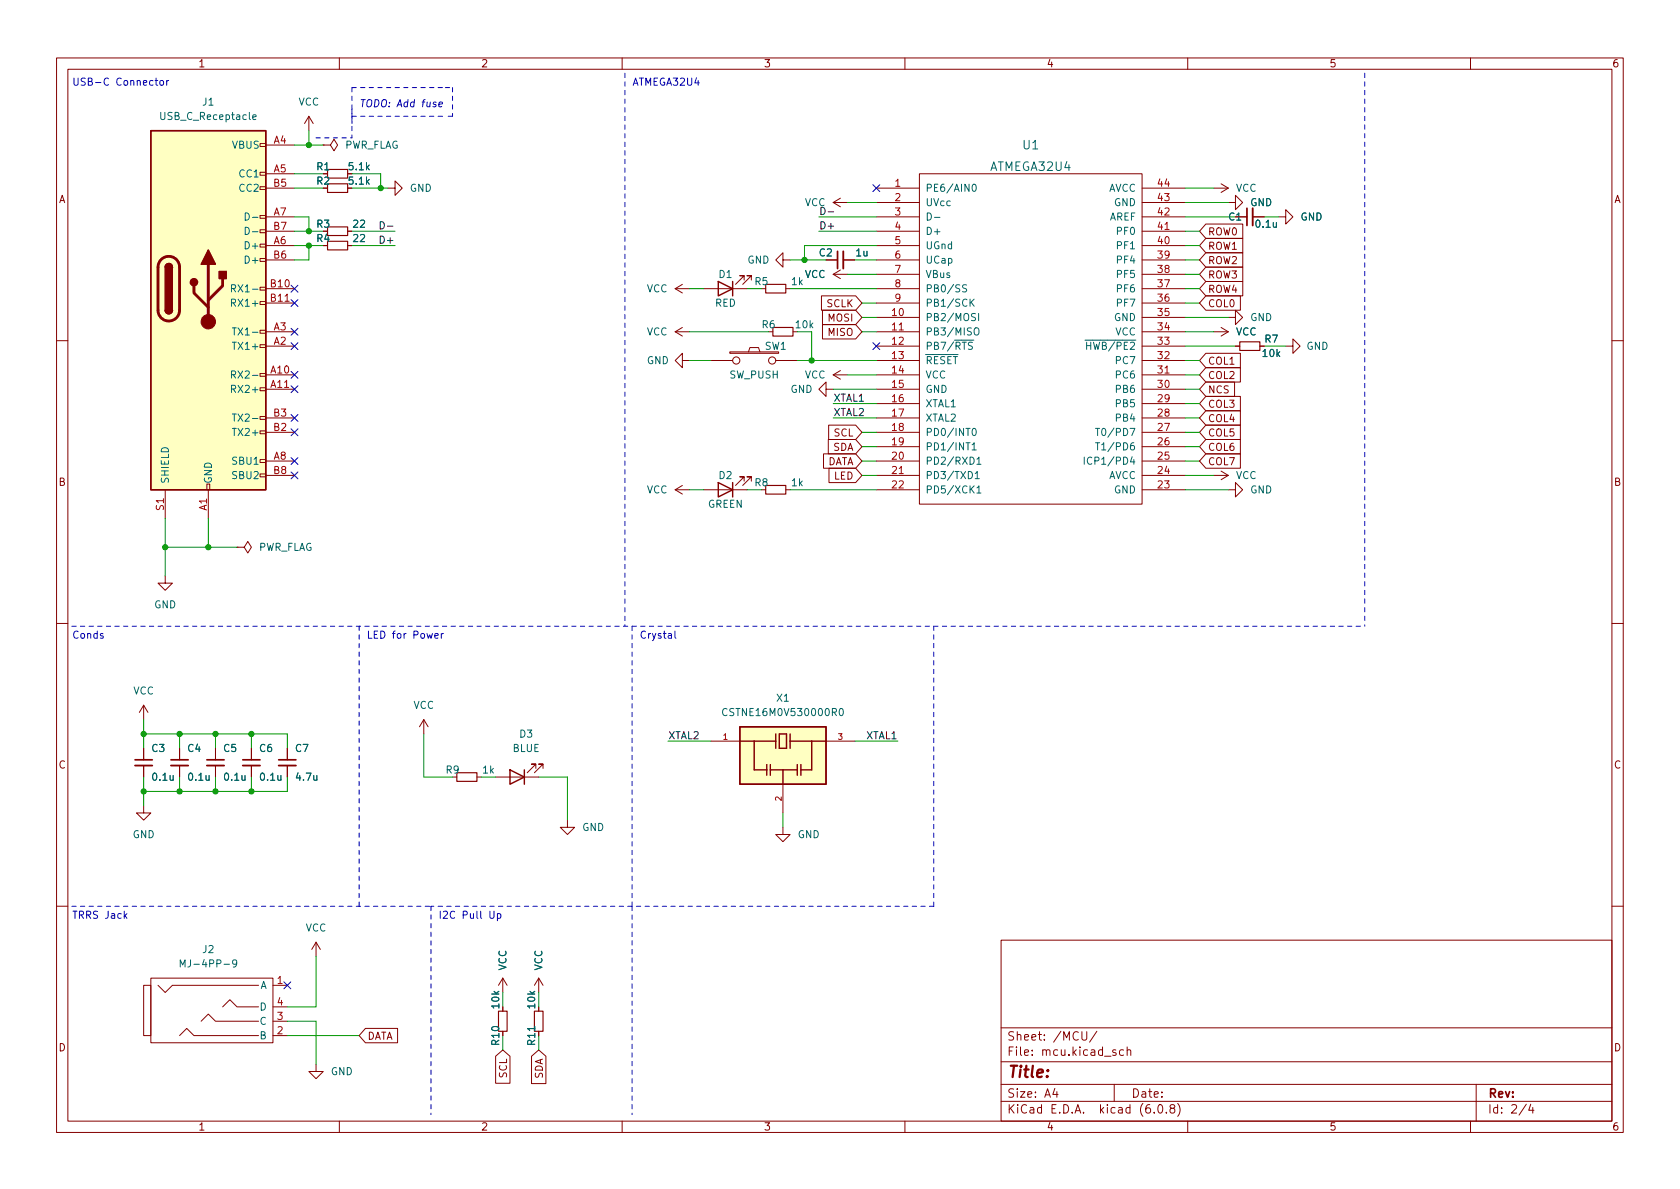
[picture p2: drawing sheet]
<svg xmlns="http://www.w3.org/2000/svg" width="297mm" height="210mm" viewBox="0 0 297 210" stroke-linecap="round" stroke-linejoin="round" font-family="sans-serif">
<g fill="none" stroke="#840000" stroke-width=".18">
<path d="M10 10.2h277v190.1h-277zM12 12.2h273v186.1h-273zM60 10.2v2M110 10.2v2M160 10.2v2M210 10.2v2M260 10.2v2M46 38.1h1v.5h-1zM46 33h1v.5h-1zM46 30.5h1v.5h-1zM46 25.4h1v.5h-1zM47 33.3h5.1"/>
<path d="M47 38.3h5.1M47 25.6h5.1M47 30.7h5.1M54.6 20.6l-.8 1.2M54.6 20.6v2.5M54.6 20.6l.8 1.2M57.1 25.6h1.3l.7-1 .6 1-.6 1.1-.7-1.1M57.1 25.6h.1M57.1 33.3h.8M57.1 30.7h.8M68.6 33.3h1.2v-1.3l1.3 1.3-1.3 1.2v-1.2M147.3 35.8h2.6"/>
<path d="M147.3 35.8l1.3 .8M148.6 35l-1.3 .8M154.9 33.3h7.7M154.9 35.8h7.7M154.9 38.3h7.7M162.6 30.7h39.3v58.4h-39.3zM201.9 33.3h7.6M201.9 35.8h7.6M201.9 38.3h7.6M213.2 39.6h6.5v2.6h-6.5l-1.1-1.3zM214.6 33.3h2.6M215.9 32.5l1.3 .8"/>
<path d="M217.2 35.8h1.2v-1.3l1.3 1.3-1.3 1.3v-1.3M217.2 33.3l-1.3 .7M218.4 38.3h2.1M221.5 38.3h2M226.1 38.3h1.2v-1.2l1.3 1.2-1.3 1.3v-1.3M46 58.4h1v.5h-1zM46 53.3h1v.5h-1zM46 50.8h1v.5h-1zM46 45.7h1v.5h-1zM46 43.2h1v.5h-1zM46 40.6h1v.5h-1zM47 58.7h5.1"/>
<path d="M47 51h5.1M47 53.6h5.1M47 46h5.1M47 40.9h5.1M47 43.4h5.1M57.1 43.4h.8M61.5 40.9h.7M61.5 43.4h.7M119.4 58.7l1.2 .7M119.4 58.7h2.5M119.4 51l1.2 .8M119.4 51h2.5"/>
<path d="M120.6 57.9l-1.2 .8M120.6 50.3l-1.2 .7M124.5 51h7.6M131.6 49.5v-.7h-.8h.8l-1.6 1.5M132.8 49.5v-.7h-.7h.7l-1.5 1.5M138.4 46v-1.3l-1.2 1.3 1.2 1.2v-1.2h1.3M138.9 51h.8M140.2 58.7h.8M145.2 52.3h6.1l1.1 1.3-1.1 1.3h-6.1zM145.4 54.9h5.9l1.1 1.2-1.1 1.3h-5.9zM145.4 57.4h5.9l1.1 1.3-1.1 1.2h-5.9zM146 46h2.1"/>
<path d="M147.3 48.5h2.6M147.3 48.5l1.3 .8M148.6 47.7l-1.3 .8M149.1 46h2M154.9 58.7h7.7M154.9 51h7.7M154.9 56.1h7.7M154.9 53.6h7.7M154.9 48.5h7.7M154.9 46h7.7M154.9 40.9h7.7M154.9 43.4h7.7"/>
<path d="M201.9 58.7h7.6M201.9 51h7.6M201.9 56.1h7.6M201.9 53.6h7.6M201.9 48.5h7.6M201.9 46h7.6M201.9 40.9h7.6M201.9 43.4h7.6M213.2 52.3h6.1v2.6h-6.1l-1.1-1.3zM213.2 44.7h6.5v2.5h-6.5l-1.1-1.2zM213.2 49.8h6.5v2.5h-6.5l-1.1-1.3zM213.2 47.2h6.5v2.6h-6.5l-1.1-1.3z"/>
<path d="M213.2 42.2h6.5v2.5h-6.5l-1.1-1.3zM214.6 58.7h2.6M215.9 57.9l1.3 .8M217.2 56.1h1.2v-1.2l1.3 1.2-1.3 1.3v-1.3M217.2 58.7l-1.3 .7M10 60.2h2M46 76.2h1v.5h-1zM46 73.7h1v.5h-1zM46 68.6h1v.5h-1zM46 66h1v.5h-1zM46 61h1v.5h-1zM47 66.3h5.1"/>
<path d="M47 61.2h5.1M47 68.8h5.1M47 73.9h5.1M47 76.4h5.1M120.6 63.7v-1.2l-1.2 1.2 1.2 1.3v-1.3h1.3M125.7 63.7h3.8M129 62.2h8.7v.3h-8.7zM132.3 62.2l.3-.7h1.5l.3 .7M137.2 63.7h3.8M146 68.8v-1.2l-1.2 1.2 1.2 1.3v-1.3h1.3M146.5 77.7h4.8l1.1 1.3-1.1 1.3h-4.8zM146.5 75.2h4.8l1.1 1.2-1.1 1.3h-4.8z"/>
<path d="M147.3 66.3l1.3 .8M147.3 66.3h2.6M148.6 65.5l-1.3 .8M154.9 66.3h7.7M154.9 61.2h7.7M154.9 63.7h7.7M154.9 68.8h7.7M154.9 71.4h7.7M154.9 73.9h7.7M154.9 76.4h7.7M154.9 79h7.7M201.9 66.3h7.6"/>
<path d="M201.9 61.2h7.6M201.9 63.7h7.6M201.9 68.8h7.6M201.9 71.4h7.6M201.9 73.9h7.6M201.9 76.4h7.6M201.9 79h7.6M213.2 72.6h6.1v2.6h-6.1l-1.1-1.3zM213.2 77.7h6.1v2.6h-6.1l-1.1-1.3zM213.2 75.2h6.1v2.5h-6.1l-1.1-1.3zM213.2 65h6.1v2.6h-6.1l-1.1-1.3zM213.2 62.5h6.1v2.5h-6.1l-1.1-1.3z"/>
<path d="M213.2 70.1h6.1v2.5h-6.1l-1.1-1.2zM213.2 67.6h5.1v2.5h-5.1l-1.1-1.3zM218.4 61.2h.8M222.8 61.2h.7M227.3 61.2h1.3v-1.3l1.3 1.3-1.3 1.3v-1.3M285 60.2h2M29.2 86.6v5.1M36.6 85.6h.5v1h-.5zM36.8 86.6v5.1M41.9 96.8h1.3l.6-1 .6 1-.6 1-.6-1M41.9 96.8h.1M46 83.8h1v.5h-1z"/>
<path d="M46 81.3h1v.5h-1zM47 81.5h5.1M47 84.1h5.1M119.4 86.6h2.5M119.4 86.6l1.2 .8M120.6 85.8l-1.2 .8M124.5 86.6h7.6M131.6 85.1v-.8h-.8h.8l-1.6 1.5M132.8 85.1v-.8h-.7h.7l-1.5 1.5M138.9 86.6h.8M145.6 80.3h5.7l1.1 1.2-1.1 1.3h-5.7zM146.6 82.8h4.7l1.1 1.3-1.1 1.2h-4.7z"/>
<path d="M154.9 86.6h7.7M154.9 81.5h7.7M154.9 84.1h7.7M201.9 86.6h7.6M201.9 81.5h7.6M201.9 84.1h7.6M213.2 80.3h6.1v2.5h-6.1l-1.1-1.3zM214.6 84.1h2.6M215.9 83.3l1.3 .8M217.2 86.6h1.2v-1.3l1.3 1.3-1.3 1.3v-1.3M217.2 84.1l-1.3 .7M10 110.2h2"/>
<path d="M29.2 101.8v1.3h1.3l-1.3 1.3-1.3-1.3h1.3M285 110.2h2M25.4 124.7v2.5M25.4 132.3v2.1M25.4 135.4v2M25.4 124.7l-.8 1.3M25.4 124.7l.8 1.3M31.7 132.3v2.1M31.7 135.4v2M38.1 132.3v2.1M38.1 135.4v2M44.4 132.3v2.1"/>
<path d="M44.4 135.4v2M50.8 132.3v2.1M50.8 135.4v2M74.9 127.2l-.7 1.3M74.9 127.2v2.6M74.9 127.2l.8 1.3M84.3 137.4h.8M87.6 137.4h7.6M94.7 135.9v-.8h-.7h.7l-1.5 1.5M96 135.9v-.8h-.8h.8l-1.5 1.5M125.7 131.1h5.1M138.4 138.7v5.1"/>
<path d="M146 131.1h5.1M25.4 142.5v1.3h1.3l-1.3 1.2-1.3-1.2h1.3M100.3 145v1.3h1.3l-1.3 1.3-1.2-1.3h1.2M138.4 146.3v1.3h1.3l-1.3 1.2-1.2-1.2h1.2M10 160.2h2M25.4 174.2h1.3v8.9h-1.3zM26.7 173h21.6v11.4h-21.6zM27.9 174.2l1.3 1.3 1.3-1.3h15.2M39.4 178l1.2-1.2 1.3 1.2h3.8M48.3 174.2h2.5M48.3 178h2.5M55.9 166.6l-.8 1.3"/>
<path d="M55.9 166.6v2.6M55.9 166.6l.7 1.3M88.9 173l-.8 1.2M88.9 173v2.5M88.9 178v.8M88.9 173l.8 1.2M95.2 173v2.5M95.2 178v.8M95.2 173l-.7 1.2M95.2 173l.8 1.2M177 166.3h108v32h-108zM285 160.2h2"/>
<path d="M31.7 183.1l1.3-1.2 1.3 1.2h11.4M35.6 180.6l1.2-1.3 1.3 1.3h7.6M48.3 183.1h2.5M48.3 180.6h2.5M55.9 188.2v1.3h1.2l-1.2 1.2-1.3-1.2h1.3M60 198.3v2M64.6 181.9h5.7v2.5h-5.7l-1.1-1.3zM87.6 186.8l1.3-1.1 1.3 1.1v4.8h-2.6zM94 186.8l1.2-1.1 1.3 1.1v4.8h-2.5zM95.2 182.4v.7M110 198.3v2M160 198.3v2"/>
<path d="M177 194.8h108M177 191.8h108M177 187.8h108M177 181.8h108M186.5 192.5l-.4 1h1M186.9 193v1M191.3 182.4v1.2l.3 .3h.4l.1-.3v-1.2M193.9 182.4l-1.3 1.9M197 191.8v3M197.3 185.7l-.4-.1-.2 .2 .1 .3 .5 .1v.4h-.6M198.6 185.7l-.4-.1-.3 .3v.4l.2 .3h.5M199.3 185.8l.2-.2 .4 .1v.9"/>
<path d="M199.3 185.1v1.5M204.1 196.7v.1M204.9 195.4l.2-.1a.81 .81 0 0 1 .6 .7 .81 .81 0 0 1-.3 .8h-.2a.81 .81 0 0 1-.6-.6 .81 .81 0 0 1 .3-.8zM206.2 196.7v.1M207.1 196l-.2-.3v-.2l.2-.2 .5 .1 .1 .2-.1 .2-.6 .2-.1 .3v.4l.2 .1h.5l.1-.3-.1-.4-.2-.1M208.2 195.1a1.72 1.72 0 0 1 0 2.3M210 198.3v2M260 198.3v2M261 191.8v6.5M269.9 195.3l-1.3 1.9M270.6 195.3l-.3 1h.9M271 195.8v1"/>
<circle cx="130.2" cy="63.7" r=".63"/>
<circle cx="136.5" cy="63.7" r=".63"/>
</g>
<path d="M57.9 32.5h3.6v1.5h-3.6zM57.9 30h3.6v1.5h-3.6zM57.9 42.7h3.6v1.5h-3.6zM57.9 40.1h3.6v1.6h-3.6zM135.4 50.3h3.5v1.5h-3.5zM136.7 57.9h3.5v1.5h-3.5zM219.2 60.4h3.6v1.6h-3.6zM135.4 85.8h3.5v1.6h-3.5zM80.8 136.6h3.5v1.6h-3.5zM88.1 178.8h1.6v3.6h-1.6zM94.5 178.8h1.5v3.6h-1.5z" fill="none" stroke="#840000" stroke-width=".2"/>
<path d="M221.5 36.8v3.1M149.1 44.4v3.1M23.9 135.4h3M30.2 135.4h3.1M36.6 135.4h3M42.9 135.4h3.1M49.3 135.4h3" fill="none" stroke="#840000" stroke-width=".33"/>
<path d="M220.5 36.8v3.1M148.1 44.4v3.1M23.9 134.4h3M30.2 134.4h3.1M36.6 134.4h3M42.9 134.4h3.1M49.3 134.4h3" fill="none" stroke="#840000" stroke-width=".3"/>
<g fill="none" stroke="#006464" stroke-width=".18">
<path d="M43.4 37.7a.64 .64 0 0 1 .7 .6 .64 .64 0 0 1-.7 .6zM44.6 38.4h1M44.7 20.7l.6-.1-.1-.2-.3-.1-.2 .2 .1 .6h.4M164 37.7a.64 .64 0 0 1 .7 .6 .64 .64 0 0 1-.7 .6zM165.2 38.4h1M172 32.7l.2-.1a.68 .68 0 0 1 .4 .6 .68 .68 0 0 1-.4 .6l-.2-.1-.1-.3zM40.9 51h.6l.2-.2-.1-.3-.7-.1v1.2M40.9 53.6l.6-.1 .2-.2-.1-.3-.7-.1v1.3M41.1 58h.7M41.2 51l.5 .6M41.4 58v1.2M43.4 40.2a.64 .64 0 0 1 .7 .6 .64 .64 0 0 1-.7 .7z"/>
<path d="M44.6 41h1M170.9 50.4h-.5l-.2 .1v.3l.6 .3 .1 .3-.2 .2h-.5M171.7 53.4l.5 .8M172.2 52.9l-.7 .7M172.3 58.2l.2-.2a.43 .43 0 0 1 .6 .4v.4a.42 .42 0 0 1-.4 .5 .42 .42 0 0 1-.5-.5zM172.5 55.5l-.5-.1-.2 .2v.3l.6 .3 .1 .3-.3 .2-.4-.1M173 55.4v1.3M40.9 66.3l.6-.1 .2-.2-.1-.3-.7-.1v1.3M40.9 68.8l.6-.1 .2-.1-.1-.3-.7-.2v1.3M41.1 75.8h.7M41.1 60.5h.7M41.1 73.2h.7"/>
<path d="M41.2 66.3l.5 .6M41.4 73.2v1.3M171.9 78.7l.3-.4v1.3M171.9 79.6h.7M172.1 75.8h.1a.68 .68 0 0 1 .4 .6 .68 .68 0 0 1-.4 .6 .84 .84 0 0 1-.1-1.2zM193.7 78.3h.7M193.7 75.8h.7M194.1 75.8v1.2M194.1 78.3v1.3M172.4 83.7l.4-.3v1.2M172.4 84.6h.7M172.7 81.2l.4-.4v1.3"/>
<path d="M172.7 86.3l.4-.4v1.3M172.7 82.1h.7M172.7 87.2h.7M191.7 80.8v1.3M193 81a.6 .6 0 0 0-.8 .4 .6 .6 0 0 0 .6 .7l.2-.1M128.5 125.4a.6 .6 0 0 0-.8 .4 .6 .6 0 0 0 .6 .8l.2-.2M148.5 125.4l.2-.1a.68 .68 0 0 1 .4 .6 .68 .68 0 0 1-.4 .7l-.2-.2-.1-.3zM31.9 171v-1.3l.4 .9 .4-.9v1.3M41.8 170.3l-.2 .2h-.4l-.1-.2 .1-.5 .4-.1 .2 .2a.84 .84 0 0 1-.3 1.1h-.3"/>
</g>
<g fill="#ffffc2" stroke="#ffffc2" stroke-width=".18">
<path d="M26.7 23.1h20.3v63.5h-20.3z"/>
<path d="M130.8 128.5h15.2v10.2h-15.2z"/>
</g>
<g fill="none" stroke="#840000" stroke-width=".25">
<path d="M26.7 23.1h20.3v63.5h-20.3zM29.2 54.9a.64 .64 0 0 0 .6 .6 .64 .64 0 0 0 .7-.6M29.2 47.2a.64 .64 0 0 1 .6-.6 .64 .64 0 0 1 .7 .6M127 49.8l2.5 1.2-2.5 1.3zM129.5 49.8v2.5M127 85.3l2.5 1.3-2.5 1.3zM129.5 85.3v2.6M90.2 136.1l2.5 1.3-2.5 1.3zM92.7 136.1v2.6M130.8 128.5h15.2v10.2h-15.2zM130.8 131.1h6.4M133.3 131.1v5h2.3"/>
<path d="M135.6 135.2v1.9M136.2 136.1h4.8M136.2 135.2v1.9M137.2 129.8v2.5M137.8 129.8h1.3v2.5h-1.3zM138.4 136.1v2.6M139.7 131.1h6.3M139.7 129.8v2.5M141 135.2v1.9M141.6 135.2v1.9M143.5 131.1v5h-1.9"/>
</g>
<path d="M28.5 45.9a1.91 1.91 0 0 1 2.1-.4 1.91 1.91 0 0 1 1.1 1.7v7.7a1.91 1.91 0 0 1-1.9 1.9 1.91 1.91 0 0 1-1.9-1.9v-7.8l.2-.7zM34.3 50.5v1.3l2.5 2.6M36.8 46.7v10.2M39.4 49.3v1.2l-2.6 2.6" fill="none" stroke="#840000" stroke-width=".51"/>
<g fill="#840000" stroke="#840000" stroke-width=".25">
<path d="M29.2 54.9h1.3a.64 .64 0 0 1-.7 .6 .64 .64 0 0 1-.6-.6z"/>
<path d="M29.2 47.2h1.3v7.7h-1.3z"/>
<path d="M29.4 46.8a.64 .64 0 0 1 .7-.1 .64 .64 0 0 1 .4 .5h-1.3z"/>
<path d="M36.8 44.2l1.3 2.5h-2.5z"/>
<path d="M38.7 48h1.3v1.3h-1.3z"/>
<circle cx="34.3" cy="49.9" r=".63"/>
</g>
<circle cx="36.8" cy="56.9" r="1.27" fill="#840000" stroke="#840000" stroke-width=".18"/>
<path d="M67.2 39.2a.64 .64 0 0 1 .8 .6 .64 .64 0 0 1-.8 .7zM68.5 40h1M145.2 36.7a.64 .64 0 0 1 .7 .6 .64 .64 0 0 1-.7 .6zM146.4 37.5h1" fill="none" stroke="#0f0f0f" stroke-width=".18"/>
<g fill="none" stroke="#0000c2" stroke-width=".18">
<path d="M27.4 14.2h.5M27.6 13.8v1.1l.3 .2M28.4 14.3l.3-.1 .2 .3v.3l-.2 .3-.3-.1-.1-.2zM29.5 14.2v.9M29.8 14.2l-.3 .3M77.6 18.5l.6-.2v-.2l-.4-.1-.2 .2v.6h.5M76.9 112.4l.6-.1-.1-.2-.3-.1-.2 .2v.6h.5M78 112v.9M78.4 112l-.4 .3M119.3 111.6v1.1l.2 .2M22.1 161.9l.4 .5M22.5 161.6l-.5 .4"/>
<path d="M86.6 161.1v1.1l.3 .2h.2l.2-.2v-1.1M87.9 161.6h.4l.3 .2-.2 .5h-.5M87.9 161.6v1.2"/>
</g>
<g fill="none" stroke="#0000c2" stroke-width=".18" stroke-dasharray=".8 .8">
<path d="M62.2 19.3v5.1M62.2 15.5v6.3M62.2 15.5h16.5M78.7 15.5h1.3M80 15.5v5.1M110.5 12.9v97.8M241.3 12.9v97.8M55.9 24.4h6.3M62.2 20.6h16.5M80 20.6h-1.3M12.7 110.7h152.4M63.5 110.7v49.6"/>
<path d="M111.8 110.7v49.6M165.1 110.7v49.6M165.1 110.7h76.2M12.7 160.3h63.5M76.2 160.3v36.8M111.8 160.3v36.8M165.1 160.3h-88.9"/>
</g>
<g fill="none" stroke="#009600" stroke-width=".18">
<path d="M52.1 33.3h5M52.1 30.7h5M52.1 38.3h2.5v2.6M52.1 25.6h5M54.6 23.1v2.5M62.2 33.3h6.4M62.2 30.7h5.1v2.6M144.8 38.3h10.1M149.9 35.8h5M209.5 33.3h5.1M209.5 38.3h8.9M209.5 35.8h7.7"/>
<path d="M223.5 38.3h2.6M52.1 43.4h5M52.1 40.9h5M54.6 43.4v2.6h-2.5M62.2 43.4h7.6M62.2 40.9h7.6M121.9 51h2.6M121.9 58.7h14M132.1 51h2.5M139.7 46h6.3M139.7 51h15.2M143.5 58.7v5"/>
<path d="M144.8 40.9h10.1M149.9 48.5h5M151.1 46h3.8M152.4 53.6h2.5M152.4 56.1h2.5M152.4 58.7h2.5M154.9 43.4h-12.7v2.6M209.5 46h2.6M209.5 43.4h2.6M209.5 40.9h2.6M209.5 53.6h2.6M209.5 56.1h7.7"/>
<path d="M209.5 48.5h2.6M209.5 51h2.6M209.5 58.7h5.1M121.9 63.7h3.8M141 63.7h13.9M147.3 73.9h7.6M147.3 71.4h7.6M147.3 68.8h7.6M149.9 66.3h5M152.4 79h2.5M152.4 76.4h2.5M209.5 73.9h2.6"/>
<path d="M209.5 79h2.6M209.5 63.7h2.6M209.5 71.4h2.6M209.5 76.4h2.6M209.5 66.3h2.6M209.5 68.8h2.6M209.5 61.2h8.9M223.5 61.2h3.8M29.2 91.7v10.1M29.2 96.8h12.7M36.8 91.7v5.1M121.9 86.6h2.6"/>
<path d="M132.1 86.6h2.5M139.7 86.6h15.2M152.4 84.1h2.5M152.4 81.5h2.5M209.5 84.1h5.1M209.5 86.6h7.7M209.5 81.5h2.6M25.4 127.2v5.1M25.4 137.4v5.1M25.4 129.8h25.4v2.5M31.7 129.8v2.5M31.7 137.4v2.5"/>
<path d="M38.1 129.8v2.5M38.1 137.4v2.5M44.4 129.8v2.5M44.4 137.4v2.5M50.8 137.4v2.5h-25.4M74.9 129.8v7.6h5.1M85.1 137.4h2.5M95.2 137.4h5.1v7.6M118.1 131.1h7.6M151.1 131.1h7.6M138.4 143.8v2.5M55.9 169.2v8.8h-5.1"/>
<path d="M50.8 180.6h5.1v7.6M50.8 183.1h12.7M88.9 183.1v2.6M95.2 183.1v2.6"/>
</g>
<g fill="none" stroke="#000084" stroke-width=".18">
<path d="M154.3 32.7l1.2 1.2M155.5 32.7l-1.2 1.2M51.5 58.1l1.2 1.2M51.5 50.4l1.2 1.3M51.5 53l1.2 1.2M52.7 58.1l-1.2 1.2M52.7 50.4l-1.2 1.3M52.7 53l-1.2 1.2M51.5 60.6l1.2 1.2M51.5 75.8l1.2 1.3M51.5 73.3l1.2 1.2M51.5 65.7l1.2 1.2"/>
<path d="M51.5 68.2l1.2 1.2M52.7 60.6l-1.2 1.2M52.7 75.8l-1.2 1.3M52.7 73.3l-1.2 1.2M52.7 65.7l-1.2 1.2M52.7 68.2l-1.2 1.2M154.3 60.6l1.2 1.2M155.5 60.6l-1.2 1.2M51.5 83.5l1.2 1.2M51.5 80.9l1.2 1.2M52.7 83.5l-1.2 1.2M52.7 80.9l-1.2 1.2"/>
<path d="M50.2 173.6l1.2 1.2M51.4 173.6l-1.2 1.2"/>
</g>
<g fill="#009600" stroke="#009600" stroke-width=".18">
<circle cx="67.3" cy="33.3" r=".46"/>
<circle cx="54.6" cy="43.4" r=".46"/>
<circle cx="54.6" cy="40.9" r=".46"/>
<circle cx="54.6" cy="25.6" r=".46"/>
<circle cx="31.7" cy="129.8" r=".46"/>
<circle cx="31.7" cy="139.9" r=".46"/>
<circle cx="44.4" cy="139.9" r=".46"/>
<circle cx="38.1" cy="139.9" r=".46"/>
<circle cx="44.4" cy="129.8" r=".46"/>
<circle cx="25.4" cy="139.9" r=".46"/>
<circle cx="38.1" cy="129.8" r=".46"/>
<circle cx="29.2" cy="96.8" r=".46"/>
<circle cx="36.8" cy="96.8" r=".46"/>
<circle cx="25.4" cy="129.8" r=".46"/>
<circle cx="143.5" cy="63.7" r=".46"/>
<circle cx="142.2" cy="46" r=".46"/>
</g>
<text font-size="2.8" fill="#840000" x="178" y="190.6">Title:</text>
<g font-size="2.1" fill="#006464">
<text x="180.9" y="26.4">U1</text>
<text x="175.1" y="30.2">ATMEGA32U4</text>
</g>
<g font-size="2.1" fill="#840000">
<text x="178" y="184">Sheet: /MCU/</text>
<text x="178" y="186.7">File: mcu.kicad_sch</text>
<text x="178" y="196.9">KiCad E.D.A. kicad (6.0.8)</text>
<text x="178" y="194.1">Size: A4</text>
<text x="200" y="194.1">Date:</text>
<text x="263" y="194.1">Rev:</text>
<text x="263" y="196.9">Id: 2/4</text>
</g>
<g font-size="1.8" fill="#840000">
<text x="35" y="11.9">1</text>
<text x="85" y="11.9">2</text>
<text x="135" y="11.9">3</text>
<text x="185" y="11.9">4</text>
<text x="235" y="11.9">5</text>
<text x="285" y="11.9">6</text>
<text x="10.3" y="35.9">A</text>
<text x="61.8" y="32.6">5.1k</text>
<text x="61.8" y="30.1">5.1k</text>
<text x="285.3" y="35.9">A</text>
<text x="56" y="40.3">R3</text>
<text x="213.5" y="41.6">ROW0</text>
<text x="213.5" y="46.7">ROW2</text>
<text x="213.5" y="44.2">ROW1</text>
<text x="213.5" y="51.8">ROW4</text>
<text x="213.5" y="49.2">ROW3</text>
<text x="146.2" y="54.3">SCLK</text>
<text x="146.5" y="56.9">MOSI</text>
<text x="146.5" y="59.4">MISO</text>
<text x="213.5" y="54.3">COL0</text>
<text x="213.5" y="64.5">COL1</text>
<text x="213.5" y="67">COL2</text>
<text x="213.5" y="69.6">NCS</text>
<text x="147.4" y="77.2">SCL</text>
<text x="213.5" y="74.6">COL4</text>
<text x="213.5" y="77.2">COL5</text>
<text x="213.5" y="72.1">COL3</text>
<text x="146.1" y="82.3">DATA</text>
<text x="147.2" y="79.7">SDA</text>
<text x="213.5" y="79.7">COL6</text>
<text x="213.5" y="82.3">COL7</text>
<text x="10.3" y="85.9">B</text>
<text x="147.4" y="84.8">LED</text>
<text x="285.3" y="85.9">B</text>
<text x="10.3" y="135.9">C</text>
<text x="285.3" y="135.9">C</text>
<text x="10.3" y="185.9">D</text>
<text x="64.9" y="183.9">DATA</text>
<text x="88.3" y="184.8" transform="rotate(-90 88.3 184.8)">R10</text>
<text x="285.3" y="185.9">D</text>
<text x="89.6" y="190.6" transform="rotate(-90 89.6 190.6)">SCL</text>
<text x="96" y="190.8" transform="rotate(-90 96 190.8)">SDA</text>
<text x="35" y="199.9">1</text>
<text x="85" y="199.9">2</text>
<text x="135" y="199.9">3</text>
<text x="185" y="199.9">4</text>
<text x="235" y="199.9">5</text>
<text x="285" y="199.9">6</text>
</g>
<g font-size="1.8" fill="#0000c2">
<text x="12.7" y="15.1">USB-C Connector</text>
<text x="111.8" y="15.1">ATMEGA32U4</text>
<text x="63.5" y="18.9">TODO: Add fuse</text>
<text x="12.7" y="112.9">Conds</text>
<text x="64.8" y="112.9">LED for Power</text>
<text x="113" y="112.9">Crystal</text>
<text x="12.7" y="162.5">TRRS Jack</text>
<text x="77.5" y="162.5">I2C Pull Up</text>
</g>
<g font-size="1.8" fill="#006464">
<text x="28.7" y="21.2">USB_C_Receptacle</text>
<text x="35.8" y="18.7">J1</text>
<text x="52.7" y="18.7">VCC</text>
<text x="41.1" y="26.3">VBUS</text>
<text x="60.8" y="26.3">PWR_FLAG</text>
<text x="42.4" y="31.4">CC1</text>
<text x="42.4" y="33.9">CC2</text>
<text x="56" y="32.6">R2</text>
<text x="56" y="30.1">R1</text>
<text x="72.4" y="33.9">GND</text>
<text x="163.6" y="33.9">PE6/AIN0</text>
<text x="195.9" y="33.9">AVCC</text>
<text x="218.5" y="33.9">VCC</text>
<text x="62.5" y="40.3">22</text>
<text x="142.3" y="36.4">VCC</text>
<text x="163.6" y="36.4">UVcc</text>
<text x="163.6" y="41.5">D+</text>
<text x="196.1" y="39">AREF</text>
<text x="197" y="36.4">GND</text>
<text x="197.7" y="41.5">PF0</text>
<text x="217.3" y="39">C1</text>
<text x="221" y="36.4">GND</text>
<text x="222.1" y="40.3">0.1u</text>
<text x="229.9" y="39">GND</text>
<text x="43.7" y="44.1">D+</text>
<text x="43.7" y="46.6">D+</text>
<text x="56" y="42.8">R4</text>
<text x="62.5" y="42.8">22</text>
<text x="132.1" y="46.6">GND</text>
<text x="144.9" y="45.3">C2</text>
<text x="151.4" y="45.3">1u</text>
<text x="163.6" y="44.1">UGnd</text>
<text x="163.6" y="46.6">UCap</text>
<text x="197.7" y="46.6">PF4</text>
<text x="197.7" y="44.1">PF1</text>
<text x="41.9" y="51.7">RX1-</text>
<text x="114.3" y="51.7">VCC</text>
<text x="127.1" y="49.1">D1</text>
<text x="133.5" y="50.4">R5</text>
<text x="140" y="50.4">1k</text>
<text x="142.3" y="49.1">VCC</text>
<text x="163.6" y="49.1">VBus</text>
<text x="163.6" y="51.7">PB0/SS</text>
<text x="197.7" y="51.7">PF6</text>
<text x="197.7" y="49.1">PF5</text>
<text x="41.5" y="54.2">RX1+</text>
<text x="42.1" y="59.3">TX1-</text>
<text x="114.3" y="59.3">VCC</text>
<text x="126.4" y="54.2">RED</text>
<text x="134.8" y="58">R6</text>
<text x="163.6" y="56.8">PB2/MOSI</text>
<text x="163.6" y="59.3">PB3/MISO</text>
<text x="163.6" y="54.2">PB1/SCK</text>
<text x="197" y="56.8">GND</text>
<text x="197.2" y="59.3">VCC</text>
<text x="197.7" y="54.2">PF7</text>
<text x="218.5" y="59.3">VCC</text>
<text x="221" y="56.8">GND</text>
<text x="41.7" y="61.8">TX1+</text>
<text x="114.3" y="64.4">GND</text>
<text x="135.2" y="61.8">SW1</text>
<text x="163.6" y="61.8">PB7/~{RTS}</text>
<text x="163.6" y="64.4">~{RESET}</text>
<text x="191.5" y="61.8">~{HWB/PE2}</text>
<text x="197.5" y="64.4">PC7</text>
<text x="223.3" y="63.1">10k</text>
<text x="223.7" y="60.6">R7</text>
<text x="231" y="61.8">GND</text>
<text x="41.5" y="69.5">RX2+</text>
<text x="41.9" y="66.9">RX2-</text>
<text x="129" y="66.9">SW_PUSH</text>
<text x="139.7" y="69.5">GND</text>
<text x="142.3" y="66.9">VCC</text>
<text x="163.6" y="66.9">VCC</text>
<text x="163.6" y="69.5">GND</text>
<text x="197.5" y="69.5">PB6</text>
<text x="197.5" y="66.9">PC6</text>
<text x="41.7" y="77.1">TX2+</text>
<text x="42.1" y="74.5">TX2-</text>
<text x="163.6" y="72">XTAL1</text>
<text x="163.6" y="74.5">XTAL2</text>
<text x="163.6" y="77.1">PD0/INT0</text>
<text x="194.9" y="77.1">T0/PD7</text>
<text x="197.5" y="74.5">PB4</text>
<text x="197.5" y="72">PB5</text>
<text x="41.3" y="82.2">SBU1</text>
<text x="163.6" y="79.6">PD1/INT1</text>
<text x="163.6" y="82.2">PD2/RXD1</text>
<text x="193" y="82.2">ICP1/PD4</text>
<text x="194.9" y="79.6">T1/PD6</text>
<text x="29.8" y="85.6" transform="rotate(-90 29.8 85.6)">SHIELD</text>
<text x="37.5" y="85.6" transform="rotate(-90 37.5 85.6)">GND</text>
<text x="41.3" y="84.7">SBU2</text>
<text x="114.3" y="87.2">VCC</text>
<text x="125.1" y="89.8">GREEN</text>
<text x="127.1" y="84.7">D2</text>
<text x="133.5" y="86">R8</text>
<text x="140" y="86">1k</text>
<text x="163.6" y="84.7">PD3/TXD1</text>
<text x="163.6" y="87.2">PD5/XCK1</text>
<text x="195.9" y="84.7">AVCC</text>
<text x="197" y="87.2">GND</text>
<text x="218.5" y="84.7">VCC</text>
<text x="221" y="87.2">GND</text>
<text x="45.6" y="97.4">PWR_FLAG</text>
<text x="27.2" y="107.6">GND</text>
<text x="23.5" y="122.8">VCC</text>
<text x="73.1" y="125.3">VCC</text>
<text x="137.3" y="124.1">X1</text>
<text x="91.9" y="130.4">D3</text>
<text x="128.6" y="126.6">CSTNE16M0V530000R0</text>
<text x="26.9" y="133">C3</text>
<text x="33.2" y="133">C4</text>
<text x="39.6" y="133">C5</text>
<text x="45.9" y="133">C6</text>
<text x="52.3" y="133">C7</text>
<text x="78.9" y="136.8">R9</text>
<text x="85.4" y="136.8">1k</text>
<text x="90.6" y="133">BLUE</text>
<text x="27.1" y="138">0.1u</text>
<text x="33.4" y="138">0.1u</text>
<text x="39.8" y="138">0.1u</text>
<text x="46.1" y="138">0.1u</text>
<text x="52.5" y="138">4.7u</text>
<text x="23.4" y="148.2">GND</text>
<text x="102.9" y="146.9">GND</text>
<text x="141" y="148.2">GND</text>
<text x="54" y="164.7">VCC</text>
<text x="32.8" y="171.1">MJ-4PP-9</text>
<text x="35.8" y="168.5">J2</text>
<text x="89.5" y="171.6" transform="rotate(-90 89.5 171.6)">VCC</text>
<text x="95.9" y="171.6" transform="rotate(-90 95.9 171.6)">VCC</text>
<text x="46" y="174.9">A</text>
<text x="46" y="178.7">D</text>
<text x="88.3" y="178.3" transform="rotate(-90 88.3 178.3)">10k</text>
<text x="94.6" y="178.3" transform="rotate(-90 94.6 178.3)">10k</text>
<text x="46" y="183.8">B</text>
<text x="46" y="181.2">C</text>
<text x="94.6" y="184.8" transform="rotate(-90 94.6 184.8)">R11</text>
<text x="58.5" y="190.1">GND</text>
</g>
<g font-size="1.8" fill="#a90000">
<text x="48.4" y="25.4">A4</text>
<text x="48.4" y="30.5">A5</text>
<text x="48.4" y="33">B5</text>
<text x="158.3" y="33">1</text>
<text x="158.3" y="35.6">2</text>
<text x="204.8" y="35.6">43</text>
<text x="204.8" y="33">44</text>
<text x="48.4" y="38.1">A7</text>
<text x="48.4" y="40.6">B7</text>
<text x="158.3" y="38.1">3</text>
<text x="158.3" y="40.6">4</text>
<text x="204.8" y="40.6">41</text>
<text x="204.8" y="38.1">42</text>
<text x="48.4" y="43.2">A6</text>
<text x="48.4" y="45.7">B6</text>
<text x="158.3" y="43.2">5</text>
<text x="158.3" y="45.7">6</text>
<text x="204.8" y="45.7">39</text>
<text x="204.8" y="43.2">40</text>
<text x="47.9" y="50.8">B10</text>
<text x="47.9" y="53.3">B11</text>
<text x="158.3" y="48.3">7</text>
<text x="158.3" y="50.8">8</text>
<text x="158.3" y="53.3">9</text>
<text x="204.8" y="53.3">36</text>
<text x="204.8" y="50.8">37</text>
<text x="204.8" y="48.3">38</text>
<text x="48.4" y="58.4">A3</text>
<text x="157.8" y="55.9">10</text>
<text x="157.8" y="58.4">11</text>
<text x="204.8" y="58.4">34</text>
<text x="204.8" y="55.9">35</text>
<text x="48.4" y="61">A2</text>
<text x="157.8" y="61">12</text>
<text x="157.8" y="63.5">13</text>
<text x="204.8" y="63.5">32</text>
<text x="204.8" y="61">33</text>
<text x="47.9" y="66">A10</text>
<text x="47.9" y="68.6">A11</text>
<text x="157.8" y="66">14</text>
<text x="157.8" y="68.6">15</text>
<text x="157.8" y="71.1">16</text>
<text x="204.8" y="71.1">29</text>
<text x="204.8" y="68.6">30</text>
<text x="204.8" y="66">31</text>
<text x="48.4" y="76.2">B2</text>
<text x="48.4" y="73.7">B3</text>
<text x="157.8" y="73.7">17</text>
<text x="157.8" y="76.2">18</text>
<text x="204.8" y="76.2">27</text>
<text x="204.8" y="73.7">28</text>
<text x="48.4" y="81.3">A8</text>
<text x="48.4" y="83.8">B8</text>
<text x="157.8" y="78.7">19</text>
<text x="157.8" y="81.3">20</text>
<text x="157.8" y="83.8">21</text>
<text x="204.8" y="83.8">24</text>
<text x="204.8" y="81.3">25</text>
<text x="204.8" y="78.7">26</text>
<text x="157.8" y="86.4">22</text>
<text x="204.8" y="86.4">23</text>
<text x="29" y="90.2" transform="rotate(-90 29 90.2)">S1</text>
<text x="36.6" y="90.3" transform="rotate(-90 36.6 90.3)">A1</text>
<text x="49" y="174">1</text>
<text x="49" y="177.8">4</text>
<text x="49" y="182.9">2</text>
<text x="49" y="180.3">3</text>
</g>
<g font-size="1.8" fill="#0f0f0f">
<text x="144.8" y="40.5">D+</text>
<text x="67.5" y="43.1">D+</text>
<text x="147.3" y="71">XTAL1</text>
<text x="147.3" y="73.6">XTAL2</text>
<text x="118.1" y="130.7">XTAL2</text>
<text x="153.1" y="130.7">XTAL1</text>
</g>
<text font-size="1.8" fill="#009600" x="140.8" y="58">10k</text>
<g font-size="1.4" fill="#a90000">
<text x="127.9" y="130.8">1</text>
<text x="148.2" y="130.8">3</text>
<text x="138.2" y="141.6" transform="rotate(-90 138.2 141.6)">2</text>
</g>
</svg>
